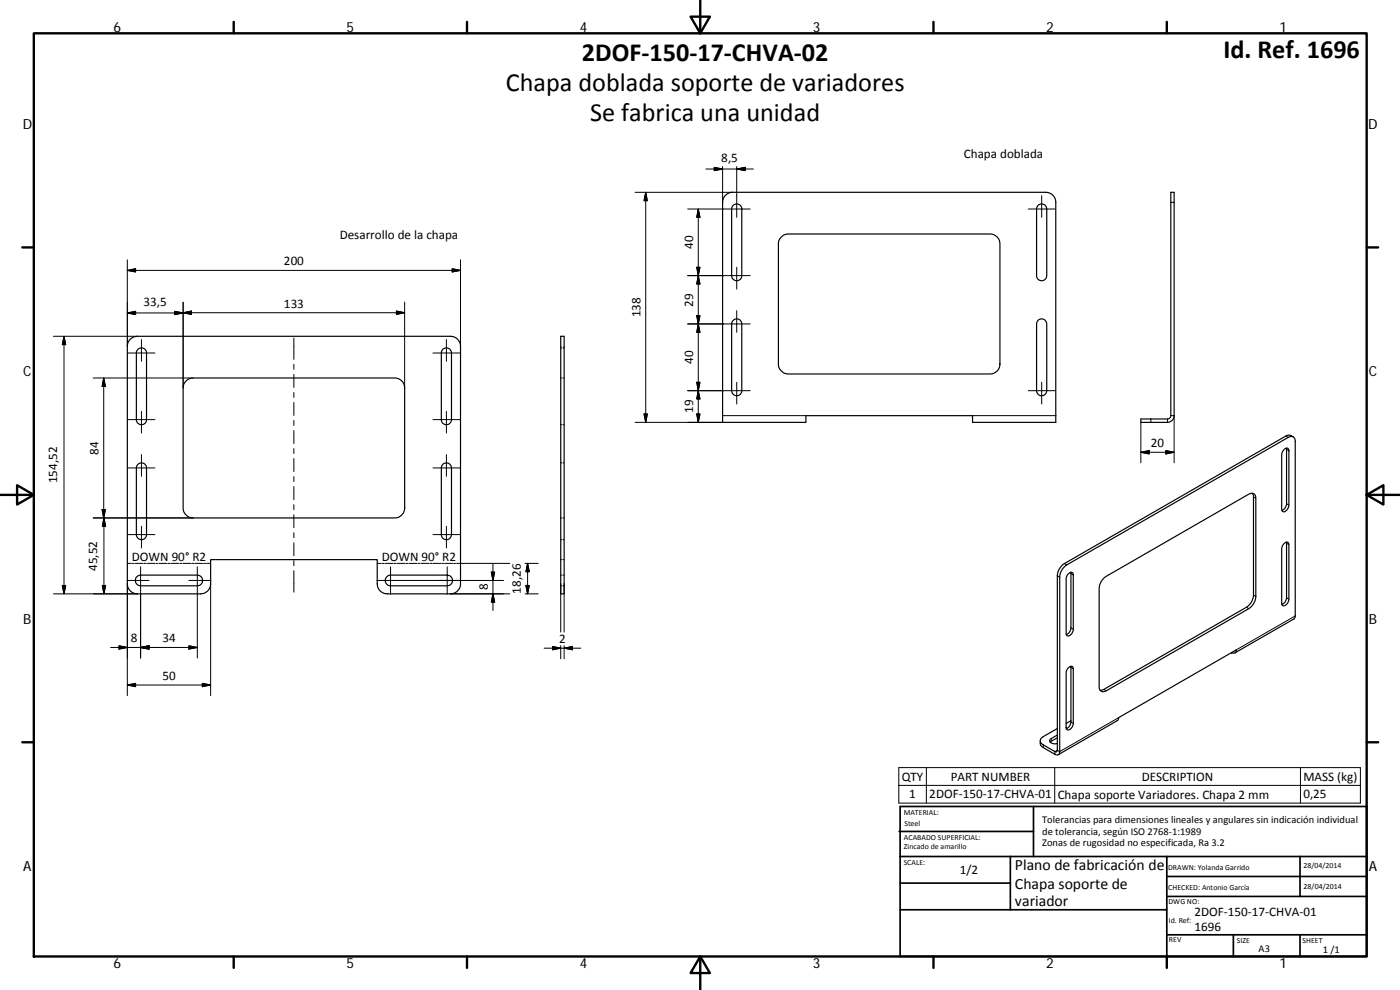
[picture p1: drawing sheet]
<svg xmlns="http://www.w3.org/2000/svg" width="420mm" height="297mm" viewBox="0 0 420 297" stroke-linecap="round" stroke-linejoin="round" font-family="sans-serif">
<g fill="none" stroke="#000" stroke-width=".36">
<path d="M217.8 58.6l.9-.7 1.1-.2h94.1a3 3 0 0 1 3 3v66h-25v-2h-50v2h-25v-66l.2-1.1zM351.4 57.7h1v67a2 2 0 0 1-2 2h-8v-1h8l.6-.2 .4-.6zM220 61.6a1.52 1.52 0 0 1 1.7-.3 1.52 1.52 0 0 1 .9 1.4v20a1.52 1.52 0 0 1-1.5 1.5 1.52 1.52 0 0 1-1.5-1.5v-20zM234.5 71.1l.9-.7 1.2-.2h60.5a2.96 2.96 0 0 1 3 3v36a2.96 2.96 0 0 1-3 3h-60.5a3 3 0 0 1-3-3v-36l.2-1.1zM311.5 61.6a1.55 1.55 0 0 1 1.7-.3 1.55 1.55 0 0 1 .9 1.4v20a1.52 1.52 0 0 1-1.5 1.5 1.52 1.52 0 0 1-1.5-1.5v-20zM220 96.1a1.51 1.51 0 0 1 1.7-.3 1.51 1.51 0 0 1 .9 1.4v20a1.52 1.52 0 0 1-1.5 1.5 1.52 1.52 0 0 1-1.5-1.5v-20zM311.5 96.1a1.54 1.54 0 0 1 1.7-.3 1.54 1.54 0 0 1 .9 1.4v20a1.52 1.52 0 0 1-1.5 1.5 1.52 1.52 0 0 1-1.5-1.5v-20zM39.4 101.5l1.8-.6h94a3 3 0 0 1 3 3v71.3a3 3 0 0 1-3 3h-19a3 3 0 0 1-3-3v-7.3h-50v7.3a3 3 0 0 1-3 3h-19a3 3 0 0 1-3-3v-71.3l.2-1.1zM41.4 104.8a1.52 1.52 0 0 1 1.7-.3 1.52 1.52 0 0 1 .9 1.4v20a1.52 1.52 0 0 1-1.6 1.5 1.52 1.52 0 0 1-1.5-1.5v-20zM55.8 114.3l1-.7 1.2-.2h60.5a3 3 0 0 1 2.9 3v36a3 3 0 0 1-2.9 3h-60.5a3 3 0 0 1-3-3v-36l.2-1.1zM132.9 104.8a1.54 1.54 0 0 1 1.7-.3 1.54 1.54 0 0 1 .9 1.4v20a1.52 1.52 0 0 1-1.5 1.5 1.52 1.52 0 0 1-1.6-1.5v-20zM168.3 100.9h1v77.3h-1z"/>
<path d="M41.4 139.3a1.51 1.51 0 0 1 1.6-.3 1.51 1.51 0 0 1 1 1.4v20a1.52 1.52 0 0 1-1.6 1.5 1.52 1.52 0 0 1-1.5-1.5v-20zM132.9 139.3a1.53 1.53 0 0 1 1.6-.3 1.53 1.53 0 0 1 1 1.4v20a1.52 1.52 0 0 1-1.5 1.5 1.52 1.52 0 0 1-1.6-1.5v-20zM385.3 134.9a.76 .76 0 0 1 .9-.5 .76 .76 0 0 1 .6 .8v16.4a1.82 1.82 0 0 1-1.8 1.9l-.3-.7v-16.3zM386 134.5l.1 16.9a2.27 2.27 0 0 1-1.4 1.8M388.1 131.1l-1.1-.5-1.1 .2-66.5 38.3a4.7 4.7 0 0 0-2.1 3.7l-.1 52.6-.4 .2-3.7-2.1a1.29 1.29 0 0 1-.9-1.3 1.29 1.29 0 0 1 .9-1.2l4.2-2.4M375.9 148l.3 .8v29.7a4.6 4.6 0 0 1-2.1 3.7l-42.8 24.6-1.1 .3M40.9 173.2l1.3-.6h17a1.61 1.61 0 0 1 1.6 1.6 1.61 1.61 0 0 1-1.6 1.6h-17a1.62 1.62 0 0 1-1.3-2.6zM116.1 173l1.1-.4h17a1.61 1.61 0 0 1 1.6 1.6 1.61 1.61 0 0 1-1.6 1.6h-17a1.6 1.6 0 0 1-1.5-1.1 1.6 1.6 0 0 1 .4-1.7zM320.6 172.2a.76 .76 0 0 1 .9-.5 .76 .76 0 0 1 .6 .8v16.3a1.83 1.83 0 0 1-1.8 2l-.3-.5v-16.9zM321.4 171.7v16.7a2.26 2.26 0 0 1-1.4 2M331.4 173.3l43.4-25a1.29 1.29 0 0 1 1.5-.2 1.29 1.29 0 0 1 .6 1.4v29.4a4.7 4.7 0 0 1-2.1 3.7l-42.8 24.7a1.31 1.31 0 0 1-1.5 .1 1.31 1.31 0 0 1-.6-1.4v-29.4a4.6 4.6 0 0 1 1.5-3.3zM385.5 162.9a.7 .7 0 0 1 .9-.3 .7 .7 0 0 1 .4 .8v16.4a1.82 1.82 0 0 1-1.8 1.9l-.3-.7v-16.3l.3-1.1z"/>
<path d="M386 162.6l.1 17a2.27 2.27 0 0 1-1.4 1.8M321.4 199.9v16.7a2.26 2.26 0 0 1-1.4 2M369.6 195.8a.87 .87 0 0 0 1 .1 .87 .87 0 0 0 .5-.9l-35.4 20.3-.3 .9-17.8 10.2M370.6 195.9l17.7-10.2 .4-.4v-52.8a1.28 1.28 0 0 0-.6-1.4 1.28 1.28 0 0 0-1.5 .1l-66.5 38.3a4.6 4.6 0 0 0-2.1 3.7v52.3a.88 .88 0 0 1-.4 .9 .88 .88 0 0 1-1-.1l-4-2.4-.4-.6v-1M320.6 200.4a.76 .76 0 0 1 .9-.5 .76 .76 0 0 1 .6 .8v16.3a1.82 1.82 0 0 1-1.8 2l-.3-.5v-16.8zM321.4 216.2l-1.4 .9M317.3 221.4l-2.1 1.3M317.3 220.5l-1.8 1.1a.77 .77 0 0 0-.4 .9 .77 .77 0 0 0 .8 .6h1.4"/>
</g>
<g fill="none" stroke="#000" stroke-width=".3">
<path d="M190.6 57.7h29.2M193.8 57.7v69M193.8 57.7l.5 2.5h-1zM211.8 50.7h14.3M214.4 50.2l2.5 .5-2.5 .5zM216.9 50v10.7M221.1 50v15.2M221.1 50.7l2.5-.5v1zM312.6 58.7v6.5M38.2 78v25.9M138.2 78v25.9M209.6 62.7v64"/>
<path d="M209.6 62.7l.5 2.5h-1zM225.1 62.7h-18.7M308.6 62.7h8M351.4 60.7h1M38.2 81.1l2.5-.5v1zM38.2 93.9l2.5-.5v1zM38.2 81.1h100M52.5 93.4l2.5 .5-2.5 .5zM55 90.7v25.7M55 93.8l2.5-.5v1zM119 93.3l2.4 .5-2.4 .5zM121.4 90.7v25.7"/>
<path d="M121.4 93.8l-83.2 .1M135.7 80.6l2.5 .5-2.5 .5zM206.4 97.2h18.7M206.4 82.7h18.7M209.1 94.7h1l-.5 2.5zM209.1 80.2h1l-.5 2.5zM209.6 97.2l.5 2.5h-1zM209.6 82.7l.5 2.5h-1zM221.1 80.2v6.5M221.1 93.2v6.5M16 100.9h25.2M19.2 100.9v77.3"/>
<path d="M19.2 100.9l.5 2.5h-1zM27.9 113.4h30.1M31.1 113.4v42M31.1 113.4l.5 2.5h-1zM38.4 105.9h8.1M42.4 101.9v6.5M88.2 101.4v6.4M88.2 109.3v1.5M88.2 112.3v3.9M88.2 117.8v1.5M129.9 105.9h8.1M134 101.9v6.5"/>
<path d="M168.3 113.4h.3M168.3 104.4h.3M169 113.4h.3M169 104.4h.3M206.4 117.2h18.7M209.1 114.7h1l-.5 2.5zM209.6 117.2l.5 2.5h-1zM221.1 114.7v6.5M308.6 117.2h8M312.6 114.7v6.5M38.4 125.9h8.1M42.4 123.4v6.5"/>
<path d="M42.4 136.4v6.5M88.2 120.8v3.9M88.2 126.2v1.5M88.2 129.2v3.9M88.2 134.6v1.5M88.2 137.6v3.9M129.9 125.9h8.1M134 123.4v6.5M134 136.4v6.5M168.3 127.4h.3M168.3 138.9h.3M169 127.4h.3"/>
<path d="M169 138.9h.3M190.6 126.7h26.3M193.3 124.2h1l-.5 2.5zM209.1 124.2h1l-.5 2.5zM216.9 124.7h25M291.9 124.7h25M342.4 126.7v12.2M342.4 135.7l2.5-.5v1zM342.4 135.7h10M345.4 125.7v1M349.9 135.2l2.5 .5-2.5 .5zM350.4 125.7v1"/>
<path d="M351.4 124.7h1v14.2M385.9 130.8l.7 .4M386.1 134.8l.7 .4M27.9 155.4h30.1M30.6 152.9h1l-.5 2.5zM31.2 155.4v22.8M31.2 155.4l.5 2.5h-1zM38.4 140.4h8.1M42.4 157.9v6.5M88.2 143v1.5M88.2 146v3.9M88.2 151.4v1.5"/>
<path d="M88.2 154.4v3.9M88.2 159.8v1.5M129.9 140.4h8.1M134 157.9v6.5M168.3 155.4h.3M169 155.4h.3M376.2 149.1l.7 .4M386.1 151.2l.7 .4M16 178.2h25.2M18.7 175.7h1l-.5 2.5zM30.7 175.7h1l-.5 2.5zM38.1 174.2h6.6"/>
<path d="M38.2 175.2v33.5M38.2 169h1.2M38.4 160.4h8.1M39.7 169h.6M40.6 169h2.4M42.2 170.1v27.3M43.3 169h.6M44.2 169h2.3M46.9 169h.5M47.7 169h2.4M50.4 169h.6M51.3 169h2.4"/>
<path d="M54 169h.6M54.9 169h2.4M56.7 174.2h6.6M57.6 169h.6M58.5 169h2.3M59.2 170.1v27.3M61.1 169h.6M62 169h1.2M63.2 175.2v33.5M88.2 162.8v4M88.2 168.2v1.5M88.2 171.2v6.5"/>
<path d="M113.1 174.2h38M113.2 169h1.2M114.7 169h.6M115.6 169h2.4M117.2 170.1v8.2M118.3 169h.6M119.2 169h2.3M121.8 169h.6M122.7 169h2.4M125.4 169h.6M126.3 169h2.4M129 169h.6"/>
<path d="M129.9 169h2.4M129.9 160.4h8.1M132.6 169h.6M133.4 169h2.4M134.2 170.1v8.2M135.2 178.2h17.8M136.1 169h.6M137 169h16M147.4 171.7h1.1l-.6 2.5zM147.9 169.2v14M147.9 178.2l.6 2.5h-1.1zM157.6 178.2h3.9"/>
<path d="M157.6 169h3.9M157.8 175.7h1l-.5 2.5zM158.3 169v9.2M158.3 169l.5 2.5h-1zM168.3 172.6h.3M168.3 175.8h.3M168.3 167.9h.3M168.3 175.2v14.5M168.3 161.9h.3M169 172.6h.3M169 175.8h.3M169 167.9h.3"/>
<path d="M169 161.9h.3M169.3 175.2v14.5M317.3 172.8l.7 .4M319.4 169.1l.7 .4M321.4 172.1l.7 .4M376.2 178.5l.7 .4M386.1 163l.7 .4M386.1 179.4l.7 .4M33.2 194.3h26M35.7 193.8l2.5 .5-2.5 .5zM42.2 194.3l2.5-.5v1zM56.7 193.8l2.5 .5-2.5 .5z"/>
<path d="M163.3 194.5h11M165.8 194l2.5 .5-2.5 .5zM168.3 193.7v4M169.3 194.5l2.5-.5v1zM169.3 193.7v4M321.4 188.4l.7 .4M374.1 182.2l.7 .4M388.7 184.8l-17.6 10.2M38.2 205.5l2.5-.5v1zM38.2 205.5h25M60.7 205l2.5 .5-2.5 .5zM321.4 200.3l.7 .4"/>
<path d="M321.4 216.6l.7 .4M331.3 206.8l.7 .5M335.7 215.3l-17.7 10.2-.7-.4-.7 .4v.8M269.7 230.3h138.6v10.7h-138.6zM269.7 235.6h138.6M278 230.3v10.7M313.1 223.5v.8M315.5 221.6v.8M316.5 230.3v10.7M390.3 230.3v10.7"/>
</g>
<circle cx="369.6" cy="195.8" r=".18" fill="#000"/>
<g fill="none" stroke="#000" stroke-width=".71">
<path d="M10.1 10h400.1v277h-400.1zM70.1 6.6v3.4M140.2 6.6v3.4M207.3 5h5.8l-2.9 5zM210.2 0v10M280.2 6.6v3.4M350.2 6.6v3.4M6.7 74.2h3.4M410.2 74.2h3.4M.2 148.5h9.9M5.1 145.6l5 2.9-5 2.9zM410.2 148.5l5-2.9v5.8z"/>
<path d="M410.2 148.5h9.9M6.7 222.7h3.4M410.2 222.7h3.4M70.1 287v3.4M140.2 287v3.4M210.2 287l2.9 5h-5.8zM210.2 287v10M280.2 287v3.4M350.2 287v3.4"/>
</g>
<g fill="none" stroke="#000" stroke-width=".51">
<path d="M269.8 249.5h40.4M270.1 257h140.1M270.1 242h140.1v45h-140.1zM303.2 257v16M310.2 242v15M350.2 257v30M390.2 257v12M270.1 273h80.1M270.1 265h33.1M350.2 269h60M350.2 263h60M350.2 280.5h60"/>
<path d="M370.2 280.5v6.5M390.2 280.5v6.5"/>
</g>
<g fill="#000" stroke="#000" stroke-width=".3">
<path d="M214.4 50.2l2.5 .5-2.5 .5zM221.1 50.7l2.5-.5v1zM193.8 57.7l.5 2.5h-1zM209.6 62.7l.5 2.5h-1zM38.2 81.1l2.5-.5v1zM38.2 93.9l2.5-.5v1zM52.5 93.4l2.5 .5-2.5 .5zM55 93.8l2.5-.5v1zM119 93.3l2.4 .5-2.4 .5zM135.7 80.6l2.5 .5-2.5 .5zM209.1 94.7h1l-.5 2.5zM209.1 80.2h1l-.5 2.5z"/>
<path d="M209.6 97.2l.5 2.5h-1zM209.6 82.7l.5 2.5h-1zM19.2 100.9l.5 2.5h-1zM31.1 113.4l.5 2.5h-1zM209.1 114.7h1l-.5 2.5zM209.6 117.2l.5 2.5h-1zM193.3 124.2h1l-.5 2.5zM209.1 124.2h1l-.5 2.5zM342.4 135.7l2.5-.5v1zM349.9 135.2l2.5 .5-2.5 .5zM30.6 152.9h1l-.5 2.5zM31.2 155.4l.5 2.5h-1z"/>
<path d="M18.7 175.7h1l-.5 2.5zM30.7 175.7h1l-.5 2.5zM147.4 171.7h1.1l-.6 2.5zM157.8 175.7h1l-.5 2.5zM158.3 169l.5 2.5h-1zM35.7 193.8l2.5 .5-2.5 .5zM42.2 194.3l2.5-.5v1zM56.7 193.8l2.5 .5-2.5 .5zM147.9 178.2l.6 2.5h-1.1zM165.8 194l2.5 .5-2.5 .5zM169.3 194.5l2.5-.5v1zM38.2 205.5l2.5-.5v1z"/>
<path d="M60.7 205l2.5 .5-2.5 .5z"/>
</g>
<g font-size="7.9">
<text x="367.2" y="17.4">Id. Ref. 1696</text>
<text x="174.6" y="18.4">2DOF‐150‐17‐CHVA‐02</text>
<text x="151.8" y="27.3">Chapa doblada soporte de variadores</text>
<text x="177.1" y="36.3">Se fabrica una unidad</text>
</g>
<g font-size="4.7">
<text x="304.6" y="261.2">Plano de fabricación de</text>
<text x="304.6" y="266.6">Chapa soporte de</text>
<text x="304.6" y="272">variador</text>
</g>
<g font-size="4.2">
<text x="34" y="9.6">6</text>
<text x="104" y="9.6">5</text>
<text x="174" y="9.6">4</text>
<text x="244" y="9.6">3</text>
<text x="314" y="9.6">2</text>
<text x="384" y="9.6">1</text>
<text x="6.8" y="38.7">D</text>
<text x="410.6" y="38.7">D</text>
<text x="7" y="112.9">C</text>
<text x="410.8" y="112.9">C</text>
<text x="7" y="187.1">B</text>
<text x="410.8" y="187.1">B</text>
<text x="7" y="261.3">A</text>
<text x="410.8" y="261.3">A</text>
<text x="34" y="290.4">6</text>
<text x="104" y="290.4">5</text>
<text x="174" y="290.4">4</text>
<text x="244" y="290.4">3</text>
<text x="314" y="290.4">2</text>
<text x="384" y="290.4">1</text>
</g>
<g font-size="3.9">
<text x="289.2" y="47.3">Chapa doblada</text>
<text x="216.5" y="48.6">8,5</text>
<text x="101.9" y="71.8">Desarrollo de la chapa</text>
<text x="208" y="74.7" transform="rotate(-90 208 74.7)">40</text>
<text x="85.2" y="79.6">200</text>
<text x="43.1" y="91.8">33,5</text>
<text x="85.2" y="92.3">133</text>
<text x="192.2" y="95.2" transform="rotate(-90 192.2 95.2)">138</text>
<text x="208" y="92" transform="rotate(-90 208 92)">29</text>
<text x="208" y="109.2" transform="rotate(-90 208 109.2)">40</text>
<text x="208" y="124" transform="rotate(-90 208 124)">19</text>
<text x="29.6" y="136.4" transform="rotate(-90 29.6 136.4)">84</text>
<text x="345.4" y="134.2">20</text>
<text x="17.2" y="145" transform="rotate(-90 17.2 145)">154,52</text>
<text x="29.1" y="171.3" transform="rotate(-90 29.1 171.3)">45,52</text>
<text x="39.5" y="168.2">DOWN 90° R2</text>
<text x="114.6" y="168.2">DOWN 90° R2</text>
<text x="146.4" y="177.2" transform="rotate(-90 146.4 177.2)">8</text>
<text x="156.3" y="178.1" transform="rotate(-90 156.3 178.1)">18,26</text>
<text x="39.2" y="192.7">8</text>
<text x="48.7" y="192.7">34</text>
<text x="167.8" y="192.9">2</text>
<text x="48.7" y="204">50</text>
<text x="270.6" y="234.2">QTY</text>
<text x="272.9" y="239.5">1</text>
<text x="278.9" y="239.5">2DOF‐150‐17‐CHVA‐01</text>
<text x="285.3" y="234.2">PART NUMBER</text>
<text x="317.4" y="239.6">Chapa soporte Variadores. Chapa 2 mm</text>
<text x="342.6" y="234.2">DESCRIPTION</text>
<text x="391.2" y="234.3">MASS (kg)</text>
<text x="391.2" y="239.5">0,25</text>
<text x="288" y="262.3">1/2</text>
<text x="358.5" y="274.9">2DOF‐150‐17‐CHVA‐01</text>
<text x="358.5" y="279.4">1696</text>
</g>
<g font-size="3.1">
<text x="312.8" y="246.8">Tolerancias para dimensiones lineales y angulares sin indicación individual</text>
<text x="312.8" y="250.4">de tolerancia, según ISO 2768‐1:1989</text>
<text x="312.8" y="254">Zonas de rugosidad no especificada, Ra 3.2</text>
<text x="377.7" y="285.6">A3</text>
<text x="397" y="285.9">1 /1</text>
</g>
<g font-size="2.4">
<text x="271.2" y="244.4">MATERIAL:</text>
<text x="271.3" y="251.9">ACABADO SUPERFICIAL:</text>
<text x="271.4" y="247.9">Steel</text>
<text x="271.3" y="254.6">Zincado de amarillo</text>
<text x="271.2" y="259.7">SCALE:</text>
<text x="350.6" y="260.9">DRAWN: Yolanda Garrido</text>
<text x="391.2" y="260.6">28/04/2014</text>
<text x="350.6" y="267">CHECKED: Antonio García</text>
<text x="391.2" y="266.6">28/04/2014</text>
<text x="350.7" y="271.4">DWG NO:</text>
<text x="350.8" y="276.8">Id. Ref:</text>
<text x="350.8" y="282.8">REV</text>
<text x="371.2" y="282.9">SIZE</text>
<text x="390.9" y="282.9">SHEET</text>
</g>
</svg>
